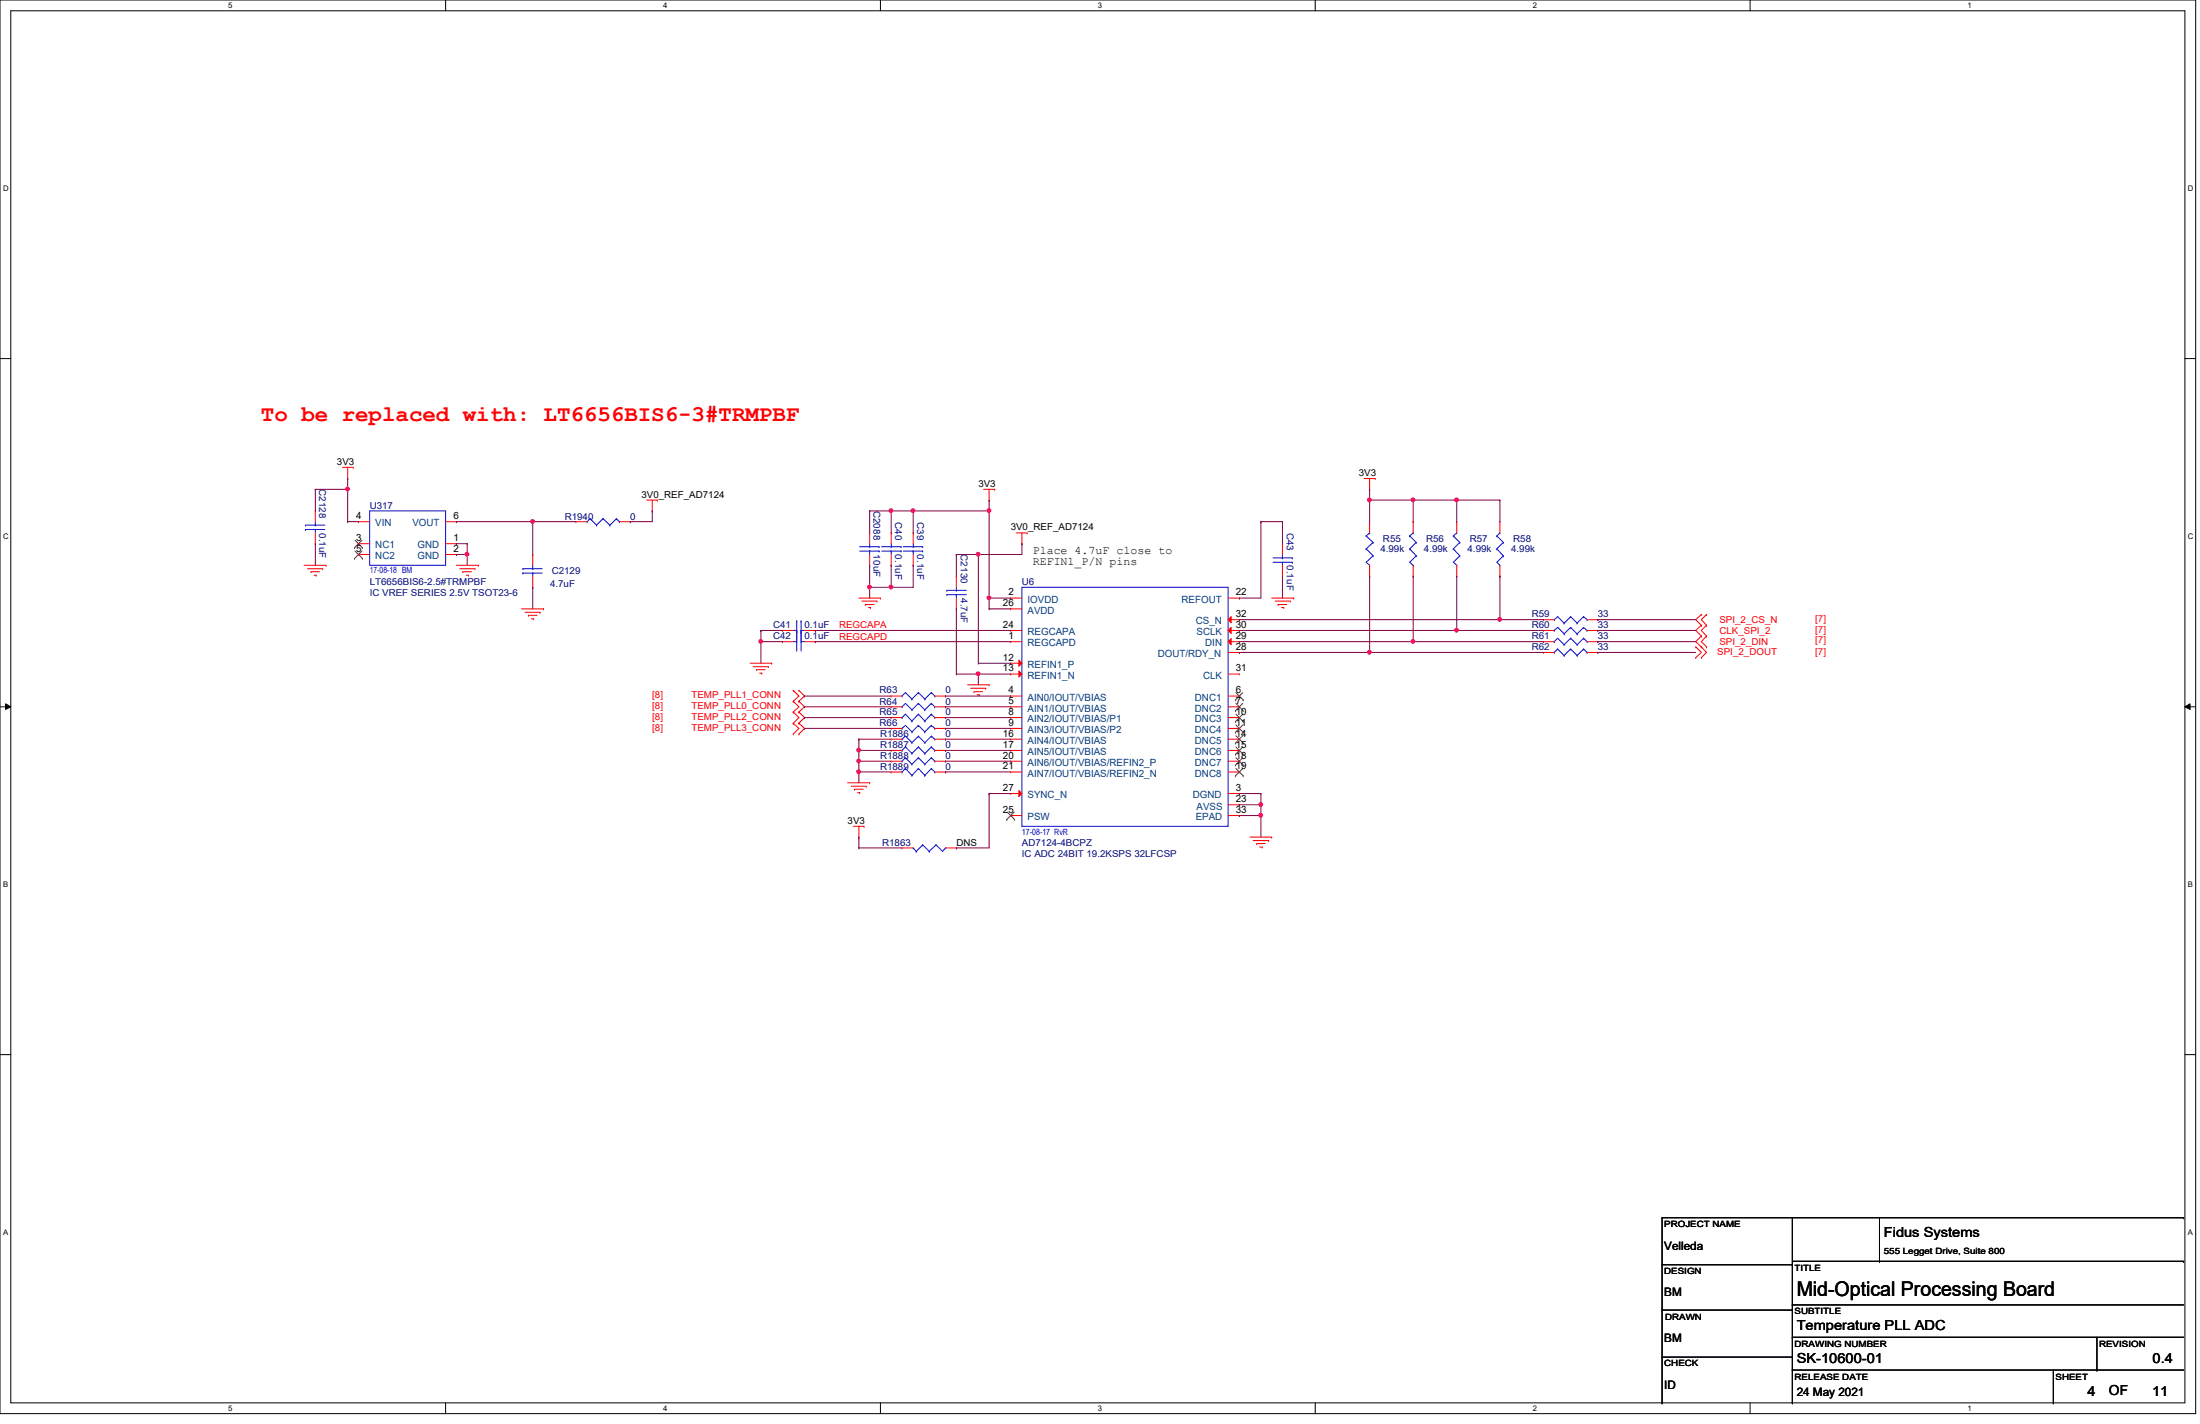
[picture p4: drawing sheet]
<svg xmlns="http://www.w3.org/2000/svg" width="432mm" height="279mm" viewBox="0 0 432 279" stroke-linecap="round" stroke-linejoin="round" font-family="sans-serif">
<path d="M0 0h431v277.4h-431zM2.1 2.1h426.7v273.2h-426.7z" fill="none" stroke="#000" stroke-width=".2"/>
<g fill="#fff">
<path d="M44.8 .3h.8v1.6h-.8z"/>
<path d="M44.8 275.5h.8v1.6h-.8z"/>
</g>
<path d="M87.5 0v2.1M87.5 275.3v2.1" fill="none" stroke="#000" stroke-width=".2"/>
<g fill="#fff">
<path d="M130.1 .3h.8v1.6h-.8z"/>
<path d="M130.1 275.5h.8v1.6h-.8z"/>
</g>
<path d="M172.8 0v2.1M172.8 275.3v2.1" fill="none" stroke="#000" stroke-width=".2"/>
<g fill="#fff">
<path d="M215.5 .3h.7v1.6h-.7z"/>
<path d="M215.5 275.5h.7v1.6h-.7z"/>
</g>
<path d="M258.1 0v2.1M258.1 275.3v2.1" fill="none" stroke="#000" stroke-width=".2"/>
<g fill="#fff">
<path d="M300.8 .3h.8v1.6h-.8z"/>
<path d="M300.8 275.5h.8v1.6h-.8z"/>
</g>
<path d="M343.5 0v2.1M343.5 275.3v2.1" fill="none" stroke="#000" stroke-width=".2"/>
<g fill="#fff">
<path d="M386.2 .3h.7v1.6h-.7z"/>
<path d="M386.2 275.5h.7v1.6h-.7z"/>
<path d="M.6 36.2h1v1.6h-1z"/>
<path d="M429.4 36.2h1v1.6h-1z"/>
<path d="M.6 104.5h1v1.6h-1z"/>
<path d="M429.4 104.5h1v1.6h-1z"/>
</g>
<path d="M0 70.4h2.1M428.8 70.4h2.2" fill="none" stroke="#000" stroke-width=".2"/>
<g fill="#fff">
<path d="M.6 172.8h.9v1.6h-.9z"/>
<path d="M429.4 172.8h1v1.6h-1z"/>
</g>
<path d="M0 138.7h2.1M1.1 138.1l1 .6-1 .5zM428.8 138.7l1.1-.6v1.1zM428.8 138.7h2.2" fill="none" stroke="#000" stroke-width=".2"/>
<path d="M1.1 138.1l1 .6-1 .5zM428.8 138.7l1.1-.6v1.1z" fill="#000"/>
<g fill="#fff">
<path d="M.6 241h.9v1.7h-.9z"/>
<path d="M429.4 241h1v1.7h-1z"/>
</g>
<g fill="none" stroke="#000" stroke-width=".2">
<path d="M0 206.9h2.1M428.8 206.9h2.2M351.8 238.9v36.4M368.9 238.9v8.6M428.6 238.9h.1M428.6 238.9h-102.4v36.4M326.2 257h25.6M326.2 248.2h25.6M351.8 257h.1M351.8 248.2h.1M351.8 256h.1M351.8 247.5h76.8"/>
<path d="M351.8 256h76.8M368.9 247.5h.1M428.6 247.5h.1M326.2 275.3h.1M326.2 266.3h25.6M351.8 266.3h.1M351.8 275.3h.1M351.8 268.8h.1M351.8 262.4h.1M351.8 268.8h76.8M351.8 262.4h76.8M403 275.3h.1"/>
<path d="M403 268.8v6.5M411.6 268.8h.1M411.6 262.4v6.4"/>
</g>
<g fill="none" stroke="#f00" stroke-width=".2">
<path d="M67.2 91.7h2.1M68.2 93.9h.1M68.2 91.7v2.2M69.3 91.7h.1M126.9 98.1h2.1M128 98.1v2.1M129 98.1h.1M193 96h2.2M194.1 98.1h.1M194.1 96v2.1M195.2 96h.1M267.7 93.9h2.2"/>
<path d="M268.8 96h.1M268.8 93.9v2.1M269.9 93.9h.1M59.7 110.9h4.3M60.4 111.6h2.9M61 112.2h.1M61 112.2h1.7M61.6 112.9h.5M61.9 106.7h.1M61.9 100.2h.1M61.9 100.2v2.2M61.9 104.6v2.1"/>
<path d="M62.1 112.9h.1M63.3 111.6h.1M64 110.9h.1M89.6 110.9h4.3M90.3 111.6h2.9M90.8 112.2h.1M90.8 112.2h1.7M91.5 112.9h.4M91.9 112.9h.1M93.2 111.6h.1M93.9 110.9h.1M102.4 119.5h4.3"/>
<path d="M104.6 115.2h.1M104.6 108.8h.1M104.6 108.8v2.1M104.6 113v2.2M106.7 119.5h.1M128 100.2h.1M168.6 117.3h4.2M169.2 117.9h2.9M169.8 118.6h.1M169.8 118.6h1.7M170.4 119.2h.5M170.9 119.2h.1"/>
<path d="M172.1 117.9h.1M172.8 117.3h.1M198.4 117.3h.1M198.4 117.3h2.2M199.5 104.6h2.1M200.6 106.7h.1M200.6 104.6v2.1M201.6 104.6h.1M249.6 117.3h4.3M250.3 117.9h2.9M250.9 118.6h.1M250.9 118.6h1.7"/>
<path d="M251.5 119.2h.5M252 119.2h.1M253.2 117.9h.1M253.9 117.3h.1M103 120.1h3M103.7 120.7h.1M103.7 120.7h1.7M104.3 121.4h.4M104.7 121.4h.1M106 120.1h.1M147.2 130.1h4.3M147.8 130.8h3"/>
<path d="M148.5 131.4h.1M148.5 131.4h1.7M149.1 132.1h.4M149.5 132.1h.1M150.8 130.8h.1M151.5 130.1h.1M155.7 135.5h.1M155.7 137.6h.1M155.7 139.7h.1M155.7 135.5l1.1 1.1-1.1 1M155.7 137.6l1.1 1.1-1.1 1M155.7 139.7l1.1 1.1-1.1 1.1"/>
<path d="M156.8 137.6h.1M156.8 135.5h.1M156.8 139.7h.1M156.8 135.5l1.1 1.1-1.1 1M156.8 137.6l1.1 1.1-1.1 1M156.8 139.7l1.1 1.1-1.1 1.1M189.9 134.4h4.2M190.5 135h3M191.2 135.7h.1M191.2 135.7h1.7M191.8 136.3h.4M192.2 136.3h.1"/>
<path d="M193.5 135h.1M194.1 134.4h.1M198.4 125.9h.1M198.4 136.6h.1M198.4 138.7h.1M198.4 125.9h2.2M198.4 136.6h2.2M198.4 138.7h2.2M332.8 129h.1M332.8 126.9h.1M332.8 126.9l1.1 1.1-1.1 1M333.9 120.6h.1"/>
<path d="M333.9 122.7h.1M333.9 124.8h.1M333.9 126.9h.1M333.9 129h.1M333.9 120.6l-1.1 1 1.1 1.1M333.9 122.7l-1.1 1 1.1 1.1M333.9 124.8l-1.1 1.1 1.1 1M333.9 126.9l1 1.1-1 1M334.9 122.7h.1M334.9 120.6h.1M334.9 124.8h.1M334.9 126.9h.1"/>
<path d="M334.9 120.6l-1 1 1 1.1M334.9 122.7l-1 1 1 1.1M334.9 124.8l-1 1.1 1 1M155.7 141.9h.1M155.7 144h.1M155.7 141.9l1.1 1-1.1 1.1M156.8 141.9h.1M156.8 144h.1M156.8 141.9l1.1 1-1.1 1.1M166.4 153.6h4.3M167 154.3h3M167.7 154.9h.1"/>
<path d="M167.7 154.9h1.7M168.3 155.5h.4M168.7 155.5h.1M170 154.3h.1M170.7 153.6h.1M198.4 140.8h.1M198.4 142.9h.1M198.4 140.8h2.2M198.4 142.9h2.2M167.5 162.1h2.1M168.6 164.3h.1M168.6 162.1v2.2"/>
<path d="M169.6 162.1h.1M245.4 164.3h4.2M246 164.9h3M246.6 165.5h.1M246.6 165.5h1.7M247.2 166.2h.5M247.7 166.2h.1M249 164.9h.1M249.6 164.3h.1"/>
</g>
<g fill="none" stroke="#00f" stroke-width=".2">
<path d="M59.9 103.9h.1M59.9 103h.1M59.9 103.9h3.9M59.9 103h3.9M61.9 103.9h.1M61.9 103h.1M61.9 102.4v.6M61.9 103.9v.7M102.6 112.4h.1M102.6 111.6h.1M102.6 112.4h3.8M102.6 111.6h3.8"/>
<path d="M104.6 112.4h.1M104.6 111.6h.1M104.6 110.9v.7M104.6 112.4v.6M200.6 115.2h40.4v46.9h-40.4z"/>
</g>
<path d="M200 129.5l.6 .6-.6 .6z" fill="#f00"/>
<path d="M198.4 130.1h.1M198.4 130.1h2.2M200 129.5l.6 .6-.6 .6z" fill="none" stroke="#f00" stroke-width=".2"/>
<path d="M200 131.7l.6 .5-.6 .6z" fill="#f00"/>
<g fill="none" stroke="#f00" stroke-width=".2">
<path d="M198.4 119.5h.1M198.4 119.5h2.2M198.4 132.2h.1M198.4 123.7h.1M198.4 132.2h2.2M198.4 123.7h2.2M200 131.7l.6 .5-.6 .6zM198.4 145h.1M198.4 147.2h.1M198.4 149.4h.1M198.4 151.5h.1M198.4 145h2.2"/>
<path d="M198.4 147.2h2.2M198.4 149.4h2.2M198.4 151.5h2.2M198.4 160h.1M198.4 160h2.2"/>
</g>
<path d="M197.7 159.3l1.4 1.5M199.1 159.3l-1.5 1.5M197.6 160.8h.1M199.1 160.8h.1" fill="none" stroke="#804000" stroke-width=".2"/>
<path d="M200 155.1l.6 .6-.6 .6z" fill="#f00"/>
<g fill="none" stroke="#f00" stroke-width=".2">
<path d="M241 117.3h2.2M243.2 117.3h.1M241 136.6h2.2M241 138.7h2.2M241 128h2.2M243.2 136.6h.1M243.2 138.7h.1M243.2 128h.1M198.4 155.7h.1M198.4 155.7h2.2M200 155.1l.6 .6-.6 .6zM241 155.7h2.2"/>
<path d="M241 140.8h2.2M241 142.9h2.2M241 145h2.2M241 147.2h2.2M241 149.4h2.2M241 151.5h2.2M241 157.9h2.2M243.2 155.7h.1M243.2 140.8h.1M243.2 142.9h.1M243.2 145h.1M243.2 147.2h.1"/>
<path d="M243.2 149.4h.1M243.2 151.5h.1M243.2 157.9h.1"/>
</g>
<g fill="none" stroke="#804000" stroke-width=".2">
<path d="M242.5 137.3h.1M242.5 139.4h.1M242.6 135.9l1.4 1.4M242.6 138l1.4 1.4M243.9 135.9l-1.4 1.4M243.9 138l-1.4 1.4M244 137.3h.1M244 139.4h.1M242.5 141.6h.1M242.5 143.7h.1M242.5 145.8h.1M242.5 148h.1"/>
<path d="M242.5 150.1h.1M242.5 152.2h.1M242.6 140.1l1.4 1.5M242.6 142.2l1.4 1.5M242.6 144.4l1.4 1.4M242.6 146.6l1.4 1.4M242.6 148.7l1.4 1.4M242.6 150.8l1.4 1.4M243.9 140.1l-1.4 1.5M243.9 142.2l-1.4 1.5M243.9 144.4l-1.4 1.4M243.9 146.6l-1.4 1.4"/>
<path d="M243.9 148.7l-1.4 1.4M243.9 150.8l-1.4 1.4M244 141.6h.1M244 143.7h.1M244 145.8h.1M244 148h.1M244 150.1h.1M244 152.2h.1"/>
</g>
<path d="M241 125.9l.6-.6v1.2z" fill="#f00"/>
<path d="M241 125.9l.6-.6v1.2zM241 125.9h2.2M243.2 125.9h.1" fill="none" stroke="#f00" stroke-width=".2"/>
<path d="M241 123.7l.6-.6v1.2z" fill="#f00"/>
<path d="M241 123.7l.6-.6v1.2zM241 123.7h2.2M241 132.2h2.2M243.2 123.7h.1M243.2 132.2h.1" fill="none" stroke="#f00" stroke-width=".2"/>
<path d="M241 121.6l.6-.6v1.2z" fill="#f00"/>
<g fill="none" stroke="#f00" stroke-width=".2">
<path d="M70.4 106.7h.1M70.4 102.4h.1M70.4 108.8h.1M70.4 102.4h2.2M70.4 106.7h2.2M70.4 108.8h2.2M87.5 102.4h2.1M87.5 106.7h2.1M87.5 108.8h2.1M89.6 106.7h.1M89.6 108.8h.1M89.6 102.4h.1"/>
<path d="M113 102.4h.1M113 102.4h2.2M121.6 102.4h2.1M123.7 102.4h.1M170.7 104.6h.1M170.7 110.9h.1M170.7 104.6v2.1M170.7 108.8v2.1M174.9 104.6h.1M174.9 110.9h.1M174.9 104.6v2.1M174.9 108.8v2.1"/>
<path d="M179.2 104.6h.1M179.2 110.9h.1M179.2 104.6v2.1M179.2 108.8v2.1M187.7 119.5h.1M187.7 113h.1M187.7 113v2.2M187.7 117.3v2.2M251.7 106.7h.1M251.7 113h.1M251.7 106.7v2.1M251.7 110.9v2.1"/>
<path d="M268.8 102.4h.1M268.8 113h.1M268.8 102.4v2.2M268.8 110.9v2.1M277.4 102.4h.1M277.4 113h.1M277.4 102.4v2.2M277.4 110.9v2.1M285.9 102.4h.1M285.9 113h.1M285.9 102.4v2.2M285.9 110.9v2.1"/>
<path d="M294.4 102.4h.1M294.4 113h.1M294.4 102.4v2.2M294.4 110.9v2.1M153.6 125.9h.1M153.6 123.7h.1M153.6 123.7h2.1M153.6 125.9h2.1M157.9 123.7h2.1M157.9 125.9h2.1M160 125.9h.1M160 123.7h.1"/>
<path d="M174.9 138.7h.1M174.9 136.6h.1M174.9 138.7h2.1M174.9 136.6h2.1M183.5 138.7h2.1M183.5 136.6h2.1M185.6 138.7h.1M185.6 136.6h.1M241 121.6l.6-.6v1.2zM241 121.6h2.2M243.2 121.6h.1M302.9 123.7h.1"/>
<path d="M302.9 125.9h.1M302.9 121.6h.1M302.9 128h.1M302.9 121.6h2.2M302.9 123.7h2.2M302.9 125.9h2.2M302.9 128h2.2M311.5 121.6h2.1M311.5 123.7h2.1M311.5 125.9h2.1M311.5 128h2.1M313.6 123.7h.1"/>
<path d="M313.6 125.9h.1M313.6 121.6h.1M313.6 128h.1M174.9 151.5h.1M174.9 147.2h.1M174.9 142.9h.1M174.9 140.8h.1M174.9 149.4h.1M174.9 145h.1M174.9 151.5h2.1M174.9 147.2h2.1M174.9 142.9h2.1"/>
<path d="M174.9 140.8h2.1M174.9 149.4h2.1M174.9 145h2.1M183.5 151.5h2.1M183.5 147.2h2.1M183.5 142.9h2.1M183.5 140.8h2.1M183.5 149.4h2.1M183.5 145h2.1M185.6 151.5h.1M185.6 147.2h.1M185.6 142.9h.1"/>
<path d="M185.6 140.8h.1M185.6 149.4h.1M185.6 145h.1M177 166.4h.1M177 166.4h2.2M185.6 166.4h2.1M187.7 166.4h.1M241 160h2.2M243.2 160h.1"/>
</g>
<g fill="none" stroke="#00f" stroke-width=".2">
<path d="M72.6 100.2h14.9v10.7h-14.9zM115.2 102.4h.1M115.2 102.4l.6-.6 1.3 1.2M117.1 103h.1M118.4 101.8h.1M118.4 101.8l-1.3 1.2M118.4 101.8l1.3 1.2M119.7 103h.1M121 101.8h.1M121 101.8l.6 .6M121 101.8l-1.3 1.2M121.6 102.4h.1"/>
<path d="M168.7 107.3h3.9M168.7 108.1h3.9M170.7 107.3h.1M170.7 108.1h.1M170.7 106.7v.6M170.7 108.1v.7M172.6 107.3h.1M172.6 108.1h.1M173.1 107.3h3.8M173.1 108.1h3.8M174.9 107.3h.1M174.9 108.1h.1"/>
<path d="M174.9 106.7v.6M174.9 108.1v.7M176.9 107.3h.1M176.9 108.1h.1M177.3 107.3h3.8M177.3 108.1h3.8M179.2 107.3h.1M179.2 108.1h.1M179.2 106.7v.6M179.2 108.1v.7M181.1 107.3h.1M181.1 108.1h.1"/>
<path d="M185.8 116.7h.1M185.8 115.8h.1M185.8 116.7h3.9M185.8 115.8h3.9M187.7 116.7h.1M187.7 115.8h.1M187.7 115.2v.6M187.7 116.7v.6M249.9 109.5h3.8M249.9 110.3h3.8M251.7 109.5h.1M251.7 110.3h.1"/>
<path d="M251.7 108.8v.7M251.7 110.3v.6M253.7 109.5h.1M253.7 110.3h.1M268.1 107.7h.1M268.1 105.2h.1M268.1 107.7l1.4 1.4M268.1 105.2l1.4 1.2M268.8 104.6h.1M268.8 110.9h.1M268.8 104.6l-.7 .6M269.5 109.1h.1"/>
<path d="M269.5 106.4h.1M269.5 109.1l-1.4 1.2 .7 .6M269.5 106.4l-1.4 1.3M276.7 107.7h.1M276.7 105.2h.1M276.7 107.7l1.3 1.4M276.7 105.2l1.3 1.2M277.4 104.6h.1M277.4 110.9h.1M277.4 104.6l-.7 .6M278 109.1h.1M278 106.4h.1"/>
<path d="M278 109.1l-1.3 1.2 .7 .6M278 106.4l-1.3 1.3M285.2 107.7h.1M285.2 105.2h.1M285.2 107.7l1.3 1.4M285.2 105.2l1.3 1.2M285.9 104.6h.1M285.9 110.9h.1M285.9 104.6l-.7 .6M286.5 109.1h.1M286.5 106.4h.1M286.5 109.1l-1.3 1.2 .7 .6"/>
<path d="M286.5 106.4l-1.3 1.3M293.8 107.7h.1M293.8 105.2h.1M293.8 107.7l1.3 1.4M293.8 105.2l1.3 1.2M294.4 104.6h.1M294.4 110.9h.1M294.4 104.6l-.6 .6M295.1 109.1h.1M295.1 106.4h.1M295.1 109.1l-1.3 1.2 .6 .6M295.1 106.4l-1.3 1.3"/>
<path d="M155.7 125.9h.7M155.7 123.7h.7M156.4 125.9h.1M156.4 124h.1M156.4 123.7h.1M156.4 121.8h.1M156.4 121.8v6M157.2 125.9h.1M157.2 124h.1M157.2 123.7h.1M157.2 121.8h.1M157.2 125.9h.7"/>
<path d="M157.2 121.8v6M157.2 123.7h.7M177 138.7h.1M177 136.6h.1M177 138.7l.7-.7 1.3 1.3M177 136.6l.7-.7 1.3 1.3M179 139.3h.1M179 137.2h.1M180.3 138h.1M180.3 135.9h.1M180.3 138l-1.3 1.3M180.3 138l1.2 1.3"/>
<path d="M180.3 135.9l-1.3 1.3M180.3 135.9l1.2 1.3M181.5 139.3h.1M181.5 137.2h.1M182.8 138h.1M182.8 135.9h.1M182.8 138l.7 .7M182.8 138l-1.3 1.3M182.8 135.9l.7 .7M182.8 135.9l-1.3 1.3M183.5 138.7h.1M183.5 136.6h.1"/>
<path d="M305.1 123.7h.1M305.1 125.9h.1M305.1 121.6h.1M305.1 128h.1M305.1 123.7l.6-.6 1.3 1.3M305.1 125.9l.6-.7 1.3 1.3M305.1 121.6l.6-.6 1.3 1.3M305.1 128l.6-.7 1.3 1.3M307 124.4h.1M307 126.5h.1M307 122.3h.1M307 128.6h.1"/>
<path d="M308.3 123.1h.1M308.3 125.2h.1M308.3 121h.1M308.3 127.3h.1M308.3 123.1l-1.3 1.3M308.3 123.1l1.2 1.3M308.3 125.2l-1.3 1.3M308.3 125.2l1.2 1.3M308.3 121l-1.3 1.3M308.3 121l1.2 1.3M308.3 127.3l-1.3 1.3M308.3 127.3l1.2 1.3"/>
<path d="M309.5 124.4h.1M309.5 126.5h.1M309.5 122.3h.1M309.5 128.6h.1M310.8 123.1h.1M310.8 125.2h.1M310.8 121h.1M310.8 127.3h.1M310.8 123.1l.7 .6M310.8 123.1l-1.3 1.3M310.8 125.2l.7 .7M310.8 125.2l-1.3 1.3"/>
<path d="M310.8 121l.7 .6M310.8 121l-1.3 1.3M310.8 127.3l.7 .7M310.8 127.3l-1.3 1.3M311.5 123.7h.1M311.5 125.9h.1M311.5 121.6h.1M311.5 128h.1M177 151.5h.1M177 147.2h.1M177 142.9h.1M177 140.8h.1"/>
<path d="M177 149.4h.1M177 145h.1M177 151.5l.7-.7 1.3 1.3M177 147.2l.7-.6 1.3 1.2M177 142.9l.7-.6 1.3 1.3M177 140.8l.7-.7 1.3 1.4M177 149.4l.7-.7 1.3 1.2M177 145l.7-.6 1.3 1.3M179 152.1h.1M179 147.8h.1M179 143.6h.1M179 141.5h.1"/>
<path d="M179 149.9h.1M179 145.7h.1M180.3 150.8h.1M180.3 146.6h.1M180.3 142.3h.1M180.3 140.1h.1M180.3 148.7h.1M180.3 144.4h.1M180.3 150.8l-1.3 1.3M180.3 150.8l1.2 1.3M180.3 146.6l-1.3 1.2M180.3 146.6l1.2 1.2"/>
<path d="M180.3 142.3l-1.3 1.3M180.3 142.3l1.2 1.3M180.3 140.1l-1.3 1.4M180.3 140.1l1.2 1.4M180.3 148.7l-1.3 1.2M180.3 148.7l1.2 1.2M180.3 144.4l-1.3 1.3M180.3 144.4l1.2 1.3M181.5 152.1h.1M181.5 147.8h.1M181.5 143.6h.1M181.5 141.5h.1"/>
<path d="M181.5 149.9h.1M181.5 145.7h.1M182.8 150.8h.1M182.8 146.6h.1M182.8 142.3h.1M182.8 140.1h.1M182.8 148.7h.1M182.8 144.4h.1M182.8 150.8l.7 .7M182.8 150.8l-1.3 1.3M182.8 146.6l.7 .6M182.8 146.6l-1.3 1.2"/>
<path d="M182.8 142.3l.7 .6M182.8 142.3l-1.3 1.3M182.8 140.1l.7 .7M182.8 140.1l-1.3 1.4M182.8 148.7l.7 .7M182.8 148.7l-1.3 1.2M182.8 144.4l.7 .6M182.8 144.4l-1.3 1.3M183.5 151.5h.1M183.5 147.2h.1M183.5 142.9h.1M183.5 140.8h.1"/>
<path d="M183.5 149.4h.1M183.5 145h.1M179.2 166.4h.1M179.2 166.4l.6 .6M179.8 167h.1M181.1 165.8h.1M181.1 165.8l1.3 1.2M181.1 165.8l-1.3 1.2M182.4 167h.1M183.7 165.8h.1M183.7 165.8l1.3 1.2 .6-.6M183.7 165.8l-1.3 1.2"/>
<path d="M185.6 166.4h.1"/>
</g>
<path d="M69.6 107.4h.1M69.6 109.6h.1M69.7 106l1.4 1.4M69.7 108.1l1.4 1.5M71 106l-1.4 1.4M71 108.1l-1.4 1.5M71.1 107.4h.1M71.1 109.6h.1" fill="none" stroke="#804000" stroke-width=".2"/>
<path d="M268.8 96h.1M268.8 98.1h.1M268.8 96v2.1M268.8 98.1h8.6" fill="none" stroke="#800040" stroke-width=".2"/>
<circle cx="277.3" cy="98.1" r=".38" fill="#f0f"/>
<circle cx="277.3" cy="98.1" r=".38" fill="none" stroke="#f0f" stroke-width=".2"/>
<circle cx="268.8" cy="98.1" r=".38" fill="#f0f"/>
<circle cx="268.8" cy="98.1" r=".38" fill="none" stroke="#f0f" stroke-width=".2"/>
<path d="M268.8 98.1h.1M268.8 98.1v4.3M277.4 98.1h.1M277.4 98.1v4.3M277.4 98.1h17M285.9 98.1h.1M285.9 98.1v4.3" fill="none" stroke="#800040" stroke-width=".2"/>
<circle cx="285.9" cy="98.1" r=".38" fill="#f0f"/>
<circle cx="285.9" cy="98.1" r=".38" fill="none" stroke="#f0f" stroke-width=".2"/>
<path d="M294.4 98.1h.1M294.4 98.1v4.3M268.8 113h.1M268.8 113v15M277.4 113h.1M277.4 113v12.9M285.9 113h.1M285.9 113v10.7M294.4 113h.1M294.4 113v8.6h-51.2M243.2 121.6h.1" fill="none" stroke="#800040" stroke-width=".2"/>
<circle cx="294.3" cy="121.5" r=".38" fill="#f0f"/>
<circle cx="294.3" cy="121.5" r=".38" fill="none" stroke="#f0f" stroke-width=".2"/>
<path d="M243.2 123.7h.1M243.2 123.7h42.7M294.4 121.6h.1M294.4 121.6h8.5M313.6 121.6h.1M313.6 121.6h19.2" fill="none" stroke="#800040" stroke-width=".2"/>
<circle cx="285.9" cy="123.6" r=".38" fill="#f0f"/>
<circle cx="285.9" cy="123.6" r=".38" fill="none" stroke="#f0f" stroke-width=".2"/>
<path d="M243.2 125.9h.1M243.2 125.9h34.2M285.9 123.7h.1M285.9 123.7h17M313.6 123.7h.1M313.6 123.7h19.2" fill="none" stroke="#800040" stroke-width=".2"/>
<circle cx="277.3" cy="125.8" r=".38" fill="#f0f"/>
<circle cx="277.3" cy="125.8" r=".38" fill="none" stroke="#f0f" stroke-width=".2"/>
<path d="M243.2 128h.1M243.2 128h59.7M268.8 128h.1M277.4 125.9h.1M277.4 125.9h25.5M313.6 125.9h.1M313.6 125.9h19.2" fill="none" stroke="#800040" stroke-width=".2"/>
<circle cx="268.8" cy="128" r=".38" fill="#f0f"/>
<circle cx="268.8" cy="128" r=".38" fill="none" stroke="#f0f" stroke-width=".2"/>
<g fill="none" stroke="#800040" stroke-width=".2">
<path d="M179.2 100.2h.1M179.2 100.2v4.4M179.2 100.2h14.9M194.1 119.5h.1M194.1 117.3h.1M194.1 119.5h4.3M194.1 117.3h4.3M194.1 117.3v2.2M243.2 117.3h.1M247.5 102.4h.1M247.5 102.4v14.9h-4.3M247.5 102.4h4.2"/>
<path d="M251.7 102.4h.1M251.7 113h.1M251.7 102.4v4.3M251.7 113v4.3M313.6 128h.1M313.6 128h19.2"/>
</g>
<circle cx="179.2" cy="100.2" r=".38" fill="#f0f"/>
<circle cx="179.2" cy="100.2" r=".38" fill="none" stroke="#f0f" stroke-width=".2"/>
<path d="M194.1 98.1h.1M194.1 98.1v2.1M174.9 100.2h.1M174.9 100.2h4.3" fill="none" stroke="#800040" stroke-width=".2"/>
<circle cx="174.9" cy="100.2" r=".38" fill="#f0f"/>
<circle cx="174.9" cy="100.2" r=".38" fill="none" stroke="#f0f" stroke-width=".2"/>
<path d="M174.9 100.2h.1M174.9 110.9h.1M174.9 100.2v4.4M174.9 110.9v4.3" fill="none" stroke="#800040" stroke-width=".2"/>
<circle cx="174.9" cy="115.2" r=".38" fill="#f0f"/>
<circle cx="174.9" cy="115.2" r=".38" fill="none" stroke="#f0f" stroke-width=".2"/>
<path d="M170.7 115.2h.1M170.7 115.2h4.2M170.7 115.2v2.1M179.2 110.9h.1M179.2 110.9v4.3M149.4 123.7h.1M149.4 123.7h4.2M149.4 123.7v2.2M160 123.7h.1M160 123.7h38.4" fill="none" stroke="#800040" stroke-width=".2"/>
<circle cx="149.3" cy="125.8" r=".38" fill="#f0f"/>
<circle cx="149.3" cy="125.8" r=".38" fill="none" stroke="#f0f" stroke-width=".2"/>
<path d="M149.4 125.9h.1M149.4 125.9h4.2M149.4 125.9v4.2M160 125.9h.1M160 125.9h38.4M243.2 155.7h.1M243.2 157.9h.1M243.2 155.7h4.3M243.2 157.9h4.3M247.5 155.7h.1M247.5 157.9h.1M247.5 155.7v4.3" fill="none" stroke="#800040" stroke-width=".2"/>
<circle cx="247.4" cy="160" r=".38" fill="#f0f"/>
<circle cx="247.4" cy="160" r=".38" fill="none" stroke="#f0f" stroke-width=".2"/>
<circle cx="247.4" cy="157.9" r=".38" fill="#f0f"/>
<circle cx="247.4" cy="157.9" r=".38" fill="none" stroke="#f0f" stroke-width=".2"/>
<g fill="none" stroke="#800040" stroke-width=".2">
<path d="M170.7 100.2h.1M170.7 110.9h.1M170.7 100.2h4.2M170.7 100.2v4.4M170.7 110.9v4.3M174.9 115.2h.1M174.9 115.2h4.3M157.9 136.6h.1M157.9 138.7h.1M157.9 136.6h17M157.9 138.7h17M185.6 136.6h.1"/>
<path d="M185.6 138.7h.1M185.6 136.6h12.8M185.6 138.7h12.8M157.9 140.8h.1M157.9 142.9h.1M157.9 140.8h17M157.9 142.9h17M185.6 140.8h.1M185.6 142.9h.1M185.6 140.8h12.8M185.6 142.9h12.8M243.2 160h.1"/>
<path d="M243.2 160h4.3M247.5 160h.1M247.5 160v4.3"/>
</g>
<circle cx="170.6" cy="115.2" r=".38" fill="#f0f"/>
<circle cx="170.6" cy="115.2" r=".38" fill="none" stroke="#f0f" stroke-width=".2"/>
<path d="M168.6 145h.1M168.6 145v2.2M168.6 145h6.3M194.1 155.7h.1M194.1 155.7v10.7h-6.4M194.1 155.7h4.3M168.6 164.3h.1M168.6 166.4h.1M168.6 164.3v2.1M168.6 166.4h8.4M187.7 166.4h.1" fill="none" stroke="#800040" stroke-width=".2"/>
<circle cx="168.5" cy="147.2" r=".38" fill="#f0f"/>
<circle cx="168.5" cy="147.2" r=".38" fill="none" stroke="#f0f" stroke-width=".2"/>
<path d="M168.6 151.5h.1M168.6 149.4h.1M168.6 151.5h6.3M168.6 151.5v2.1M168.6 149.4h6.3" fill="none" stroke="#800040" stroke-width=".2"/>
<circle cx="168.5" cy="149.3" r=".38" fill="#f0f"/>
<circle cx="168.5" cy="149.3" r=".38" fill="none" stroke="#f0f" stroke-width=".2"/>
<path d="M168.6 149.4h.1M168.6 149.4v2.1" fill="none" stroke="#800040" stroke-width=".2"/>
<circle cx="168.5" cy="151.4" r=".38" fill="#f0f"/>
<circle cx="168.5" cy="151.4" r=".38" fill="none" stroke="#f0f" stroke-width=".2"/>
<g fill="none" stroke="#800040" stroke-width=".2">
<path d="M61.9 96h.1M68.2 93.9h.1M68.2 93.9v2.1h-6.3M168.6 147.2h.1M168.6 147.2h6.3M168.6 147.2v2.2M185.6 145h.1M185.6 147.2h.1M185.6 149.4h.1M185.6 151.5h.1M185.6 147.2h12.8M185.6 145h12.8"/>
<path d="M185.6 149.4h12.8M185.6 151.5h12.8"/>
</g>
<circle cx="68.2" cy="96" r=".38" fill="#f0f"/>
<circle cx="68.2" cy="96" r=".38" fill="none" stroke="#f0f" stroke-width=".2"/>
<g fill="none" stroke="#800040" stroke-width=".2">
<path d="M61.9 96h.1M61.9 96v4.2M68.2 96h.1M68.2 96v6.4M61.9 106.7h.1M61.9 106.7v4.2M68.2 102.4h.1M68.2 102.4h2.2M89.6 102.4h.1M89.6 106.7h.1M89.6 108.8h.1M89.6 102.4h15"/>
<path d="M89.6 106.7h2.1M89.6 108.8h2.1M91.7 106.7h.1M91.7 108.8h.1M91.7 106.7v4.2M104.6 102.4h.1M104.6 102.4v6.4"/>
</g>
<circle cx="91.7" cy="108.7" r=".38" fill="#f0f"/>
<circle cx="91.7" cy="108.7" r=".38" fill="none" stroke="#f0f" stroke-width=".2"/>
<path d="M104.6 115.2h.1M104.6 102.4h.1M104.6 115.2v4.3M104.6 102.4h8.4" fill="none" stroke="#800040" stroke-width=".2"/>
<circle cx="104.5" cy="102.3" r=".38" fill="#f0f"/>
<circle cx="104.5" cy="102.3" r=".38" fill="none" stroke="#f0f" stroke-width=".2"/>
<path d="M187.7 119.5h.1M187.7 119.5v12.7M187.7 132.2h.1M187.7 132.2h10.7M192 130.1h.1M192 132.2h.1M192 130.1h6.4M192 132.2v2.2" fill="none" stroke="#800040" stroke-width=".2"/>
<circle cx="192" cy="132.2" r=".38" fill="#f0f"/>
<circle cx="192" cy="132.2" r=".38" fill="none" stroke="#f0f" stroke-width=".2"/>
<path d="M187.7 108.8h.1M187.7 108.8v4.2M187.7 108.8h4.3" fill="none" stroke="#800040" stroke-width=".2"/>
<circle cx="192" cy="108.7" r=".38" fill="#f0f"/>
<circle cx="192" cy="108.7" r=".38" fill="none" stroke="#f0f" stroke-width=".2"/>
<path d="M192 108.8h.1M192 108.8v21.3M194.1 100.2h.1M194.1 100.2v17.1" fill="none" stroke="#800040" stroke-width=".2"/>
<circle cx="194.1" cy="117.3" r=".38" fill="#f0f"/>
<circle cx="194.1" cy="117.3" r=".38" fill="none" stroke="#f0f" stroke-width=".2"/>
<circle cx="194.1" cy="100.2" r=".38" fill="#f0f"/>
<circle cx="194.1" cy="100.2" r=".38" fill="none" stroke="#f0f" stroke-width=".2"/>
<path d="M123.7 102.4h.1M128 100.2h.1M128 100.2v2.2h-4.3M192 108.8h.1M200.6 106.7h.1M200.6 106.7v2.1h-8.6" fill="none" stroke="#800040" stroke-width=".2"/>
<circle cx="277.3" cy="98.1" r=".38" fill="#f0f"/>
<circle cx="277.3" cy="98.1" r=".38" fill="none" stroke="#f0f" stroke-width=".2"/>
<circle cx="268.8" cy="98.1" r=".38" fill="#f0f"/>
<circle cx="268.8" cy="98.1" r=".38" fill="none" stroke="#f0f" stroke-width=".2"/>
<circle cx="285.9" cy="98.1" r=".38" fill="#f0f"/>
<circle cx="285.9" cy="98.1" r=".38" fill="none" stroke="#f0f" stroke-width=".2"/>
<circle cx="294.3" cy="121.5" r=".38" fill="#f0f"/>
<circle cx="294.3" cy="121.5" r=".38" fill="none" stroke="#f0f" stroke-width=".2"/>
<circle cx="285.9" cy="123.6" r=".38" fill="#f0f"/>
<circle cx="285.9" cy="123.6" r=".38" fill="none" stroke="#f0f" stroke-width=".2"/>
<circle cx="277.3" cy="125.8" r=".38" fill="#f0f"/>
<circle cx="277.3" cy="125.8" r=".38" fill="none" stroke="#f0f" stroke-width=".2"/>
<circle cx="268.8" cy="128" r=".38" fill="#f0f"/>
<circle cx="268.8" cy="128" r=".38" fill="none" stroke="#f0f" stroke-width=".2"/>
<circle cx="179.2" cy="100.2" r=".38" fill="#f0f"/>
<circle cx="179.2" cy="100.2" r=".38" fill="none" stroke="#f0f" stroke-width=".2"/>
<circle cx="174.9" cy="100.2" r=".38" fill="#f0f"/>
<circle cx="174.9" cy="100.2" r=".38" fill="none" stroke="#f0f" stroke-width=".2"/>
<circle cx="174.9" cy="115.2" r=".38" fill="#f0f"/>
<circle cx="174.9" cy="115.2" r=".38" fill="none" stroke="#f0f" stroke-width=".2"/>
<circle cx="149.3" cy="125.8" r=".38" fill="#f0f"/>
<circle cx="149.3" cy="125.8" r=".38" fill="none" stroke="#f0f" stroke-width=".2"/>
<circle cx="247.4" cy="160" r=".38" fill="#f0f"/>
<circle cx="247.4" cy="160" r=".38" fill="none" stroke="#f0f" stroke-width=".2"/>
<circle cx="247.4" cy="157.9" r=".38" fill="#f0f"/>
<circle cx="247.4" cy="157.9" r=".38" fill="none" stroke="#f0f" stroke-width=".2"/>
<circle cx="170.6" cy="115.2" r=".38" fill="#f0f"/>
<circle cx="170.6" cy="115.2" r=".38" fill="none" stroke="#f0f" stroke-width=".2"/>
<circle cx="168.5" cy="147.2" r=".38" fill="#f0f"/>
<circle cx="168.5" cy="147.2" r=".38" fill="none" stroke="#f0f" stroke-width=".2"/>
<circle cx="168.5" cy="149.3" r=".38" fill="#f0f"/>
<circle cx="168.5" cy="149.3" r=".38" fill="none" stroke="#f0f" stroke-width=".2"/>
<circle cx="168.5" cy="151.4" r=".38" fill="#f0f"/>
<circle cx="168.5" cy="151.4" r=".38" fill="none" stroke="#f0f" stroke-width=".2"/>
<circle cx="68.2" cy="96" r=".38" fill="#f0f"/>
<circle cx="68.2" cy="96" r=".38" fill="none" stroke="#f0f" stroke-width=".2"/>
<circle cx="91.7" cy="108.7" r=".38" fill="#f0f"/>
<circle cx="91.7" cy="108.7" r=".38" fill="none" stroke="#f0f" stroke-width=".2"/>
<circle cx="104.5" cy="102.3" r=".38" fill="#f0f"/>
<circle cx="104.5" cy="102.3" r=".38" fill="none" stroke="#f0f" stroke-width=".2"/>
<circle cx="192" cy="132.2" r=".38" fill="#f0f"/>
<circle cx="192" cy="132.2" r=".38" fill="none" stroke="#f0f" stroke-width=".2"/>
<circle cx="192" cy="108.7" r=".38" fill="#f0f"/>
<circle cx="192" cy="108.7" r=".38" fill="none" stroke="#f0f" stroke-width=".2"/>
<circle cx="194.1" cy="117.3" r=".38" fill="#f0f"/>
<circle cx="194.1" cy="117.3" r=".38" fill="none" stroke="#f0f" stroke-width=".2"/>
<circle cx="194.1" cy="100.2" r=".38" fill="#f0f"/>
<circle cx="194.1" cy="100.2" r=".38" fill="none" stroke="#f0f" stroke-width=".2"/>
<text font-size="4.4" fill="#f00" x="51.2" y="82.6">To be replaced with: LT6656BIS6-3#TRMPBF</text>
<text font-size="4" x="352.6" y="254.3">Mid-Optical Processing Board</text>
<g font-size="2.7">
<text x="369.7" y="242.7">Fidus Systems</text>
<text x="352.6" y="261">Temperature PLL ADC</text>
<text x="352.6" y="267.5">SK-10600-01</text>
<text x="422.5" y="267.5">0.4</text>
<text x="409.7" y="273.8">4</text>
<text x="413.9" y="273.6">OF</text>
<text x="422.4" y="273.8">11</text>
</g>
<g font-size="2.3">
<text x="202.7" y="108.6">Place 4.7uF close to</text>
<text x="202.7" y="110.9">REFIN1_P/N pins</text>
<text x="326.6" y="245.2">Velleda</text>
<text x="326.6" y="254.3">BM</text>
<text x="326.6" y="263.3">BM</text>
<text x="326.6" y="272.5">ID</text>
<text x="352.6" y="274">24 May 2021</text>
</g>
<g font-size="1.9">
<text x="66.1" y="91.3">3V3</text>
<text x="192" y="95.6">3V3</text>
<text x="266.7" y="93.4">3V3</text>
<text x="69.9" y="101.9">4</text>
<text x="89" y="101.9">6</text>
<text x="125.9" y="97.7">3V0_REF_AD7124</text>
<text x="69.9" y="106.2">3</text>
<text x="89" y="106.2">1</text>
<text x="198.4" y="104.1">3V0_REF_AD7124</text>
<text x="69.9" y="108.3">5</text>
<text x="89" y="108.3">2</text>
<text x="196.9" y="119">26</text>
<text x="198" y="116.8">2</text>
<text x="242.6" y="116.8">22</text>
<text x="196.9" y="123.2">24</text>
<text x="198" y="125.4">1</text>
<text x="242.6" y="125.4">29</text>
<text x="242.6" y="123.2">30</text>
<text x="242.6" y="121.1">32</text>
<text x="196.9" y="129.6">12</text>
<text x="196.9" y="131.7">13</text>
<text x="242.6" y="127.5">28</text>
<text x="242.6" y="131.7">31</text>
<text x="198" y="136.1">4</text>
<text x="242.6" y="136.1">6</text>
<text x="198" y="138.2">5</text>
<text x="198" y="140.3">8</text>
<text x="198" y="142.4">9</text>
<text x="242.6" y="138.2">7</text>
<text x="242.6" y="140.3">10</text>
<text x="242.6" y="142.4">11</text>
<text x="196.9" y="144.5">16</text>
<text x="196.9" y="146.7">17</text>
<text x="196.9" y="148.8">20</text>
<text x="242.6" y="144.5">14</text>
<text x="242.6" y="146.7">15</text>
<text x="242.6" y="148.8">18</text>
<text x="196.9" y="151">21</text>
<text x="196.9" y="155.2">27</text>
<text x="242.6" y="155.2">3</text>
<text x="242.6" y="151">19</text>
<text x="166.4" y="161.7">3V3</text>
<text x="196.9" y="159.5">25</text>
<text x="242.6" y="157.4">23</text>
<text x="242.6" y="159.5">33</text>
<text x="187.7" y="165.9">DNS</text>
</g>
<g font-size="1.9" fill="#000080">
<text x="62.7" y="96" transform="rotate(90 62.7 96)">C2128</text>
<text x="72.6" y="99.8">U317</text>
<text x="110.8" y="101.9">R1940</text>
<text x="123.7" y="101.9">0</text>
<text x="171.5" y="100.2" transform="rotate(90 171.5 100.2)">C2088</text>
<text x="62.7" y="104.6" transform="rotate(90 62.7 104.6)">0.1uF</text>
<text x="175.7" y="102.4" transform="rotate(90 175.7 102.4)">C40</text>
<text x="180" y="102.4" transform="rotate(90 180 102.4)">C39</text>
<text x="252.6" y="104.6" transform="rotate(90 252.6 104.6)">C43</text>
<text x="271.4" y="106.3">R55</text>
<text x="279.9" y="106.3">R56</text>
<text x="288.5" y="106.3">R57</text>
<text x="297" y="106.3">R58</text>
<text x="108.3" y="112.6">C2129</text>
<text x="171.5" y="108.8" transform="rotate(90 171.5 108.8)">10uF</text>
<text x="175.7" y="108.8" transform="rotate(90 175.7 108.8)">0.1uF</text>
<text x="180" y="108.8" transform="rotate(90 180 108.8)">0.1uF</text>
<text x="188.6" y="108.8" transform="rotate(90 188.6 108.8)">C2130</text>
<text x="252.6" y="110.9" transform="rotate(90 252.6 110.9)">0.1uF</text>
<text x="270.9" y="108.4">4.99k</text>
<text x="279.5" y="108.4">4.99k</text>
<text x="288" y="108.4">4.99k</text>
<text x="296.6" y="108.4">4.99k</text>
<text x="72.6" y="114.7">LT6656BIS6-2.5#TRMPBF</text>
<text x="72.6" y="116.9">IC VREF SERIES 2.5V TSOT23-6</text>
<text x="108" y="115.1">4.7uF</text>
<text x="188.6" y="117.3" transform="rotate(90 188.6 117.3)">4.7uF</text>
<text x="200.6" y="114.7">U6</text>
<text x="151.7" y="125.4">C42</text>
<text x="151.7" y="123.3">C41</text>
<text x="157.9" y="125.4">0.1uF</text>
<text x="157.9" y="123.3">0.1uF</text>
<text x="300.7" y="123.3">R60</text>
<text x="300.7" y="125.4">R61</text>
<text x="300.7" y="121.2">R59</text>
<text x="313.6" y="123.3">33</text>
<text x="313.6" y="125.4">33</text>
<text x="313.6" y="121.2">33</text>
<text x="300.7" y="127.6">R62</text>
<text x="313.6" y="127.6">33</text>
<text x="172.6" y="136.1">R63</text>
<text x="185.6" y="136.1">0</text>
<text x="172.6" y="138.3">R64</text>
<text x="172.6" y="142.5">R66</text>
<text x="172.6" y="140.4">R65</text>
<text x="185.6" y="138.3">0</text>
<text x="185.6" y="142.5">0</text>
<text x="185.6" y="140.4">0</text>
<text x="172.7" y="146.7">R1887</text>
<text x="172.7" y="148.9">R1888</text>
<text x="172.7" y="144.6">R1886</text>
<text x="185.6" y="146.7">0</text>
<text x="185.6" y="148.9">0</text>
<text x="185.6" y="144.6">0</text>
<text x="172.7" y="151">R1889</text>
<text x="185.6" y="151">0</text>
<text x="173.1" y="165.9">R1863</text>
<text x="200.6" y="165.9">AD7124-4BCPZ</text>
<text x="200.6" y="168.1">IC ADC 24BIT 19.2KSPS 32LFCSP</text>
</g>
<g font-size="1.9" fill="#004080">
<text x="73.7" y="107.6">NC1</text>
<text x="73.7" y="103.3">VIN</text>
<text x="80.9" y="103.3">VOUT</text>
<text x="82" y="107.6">GND</text>
<text x="73.7" y="109.7">NC2</text>
<text x="82" y="109.7">GND</text>
<text x="201.7" y="118.3">IOVDD</text>
<text x="231.9" y="118.3">REFOUT</text>
<text x="201.7" y="124.6">REGCAPA</text>
<text x="201.7" y="120.4">AVDD</text>
<text x="234.7" y="122.5">CS_N</text>
<text x="234.9" y="124.6">SCLK</text>
<text x="201.7" y="126.8">REGCAPD</text>
<text x="201.7" y="131.1">REFIN1_P</text>
<text x="227.2" y="128.9">DOUT/RDY_N</text>
<text x="236.6" y="126.8">DIN</text>
<text x="201.7" y="137.5">AIN0/IOUT/VBIAS</text>
<text x="201.7" y="133.2">REFIN1_N</text>
<text x="234.5" y="137.5">DNC1</text>
<text x="236.1" y="133.2">CLK</text>
<text x="201.7" y="139.6">AIN1/IOUT/VBIAS</text>
<text x="201.7" y="141.7">AIN2/IOUT/VBIAS/P1</text>
<text x="201.7" y="143.8">AIN3/IOUT/VBIAS/P2</text>
<text x="234.5" y="139.6">DNC2</text>
<text x="234.5" y="141.7">DNC3</text>
<text x="234.5" y="143.8">DNC4</text>
<text x="201.7" y="146">AIN4/IOUT/VBIAS</text>
<text x="201.7" y="148.2">AIN5/IOUT/VBIAS</text>
<text x="234.5" y="146">DNC5</text>
<text x="234.5" y="148.2">DNC6</text>
<text x="201.7" y="150.3">AIN6/IOUT/VBIAS/REFIN2_P</text>
<text x="201.7" y="152.4">AIN7/IOUT/VBIAS/REFIN2_N</text>
<text x="234.5" y="150.3">DNC7</text>
<text x="234.5" y="152.4">DNC8</text>
<text x="201.7" y="161">PSW</text>
<text x="201.7" y="156.6">SYNC_N</text>
<text x="234.1" y="156.6">DGND</text>
<text x="234.7" y="161">EPAD</text>
<text x="234.9" y="158.8">AVSS</text>
</g>
<g font-size="1.9" fill="#f00">
<text x="164.7" y="123.3">REGCAPA</text>
<text x="164.7" y="125.5">REGCAPD</text>
<text x="337.5" y="122.3">SPI_2_CS_N</text>
<text x="337.5" y="124.4">CLK_SPI_2</text>
<text x="356.3" y="122">[7]</text>
<text x="356.3" y="124.1">[7]</text>
<text x="337.1" y="128.4">SPI_2_DOUT</text>
<text x="337.5" y="126.5">SPI_2_DIN</text>
<text x="356.3" y="128.4">[7]</text>
<text x="356.3" y="126.2">[7]</text>
<text x="128" y="136.9">[8]</text>
<text x="135.7" y="136.9">TEMP_PLL1_CONN</text>
<text x="128" y="139.1">[8]</text>
<text x="128" y="141.2">[8]</text>
<text x="128" y="143.3">[8]</text>
<text x="135.7" y="139.1">TEMP_PLL0_CONN</text>
<text x="135.7" y="141.2">TEMP_PLL2_CONN</text>
<text x="135.7" y="143.3">TEMP_PLL3_CONN</text>
</g>
<g font-size="1.7" fill="#00f">
<text x="72.6" y="112.5">17-08-18 BM</text>
<text x="200.6" y="163.7">17-08-17 RvR</text>
</g>
<g font-size="1.7">
<text x="326.6" y="240.8">PROJECT NAME</text>
<text x="326.6" y="249.9">DESIGN</text>
<text x="352.2" y="249.3">TITLE</text>
<text x="369.7" y="246.1">555 Legget Drive, Suite 800</text>
<text x="352.2" y="257.8">SUBTITLE</text>
<text x="326.8" y="258.9">DRAWN</text>
<text x="326.6" y="268.1">CHECK</text>
<text x="352.2" y="264.2">DRAWING NUMBER</text>
<text x="412" y="264.2">REVISION</text>
<text x="352.2" y="270.7">RELEASE DATE</text>
<text x="403.4" y="270.7">SHEET</text>
</g>
<g font-size="1.5">
<text x="44.8" y="1.5">5</text>
<text x="130.1" y="1.5">4</text>
<text x="215.5" y="1.5">3</text>
<text x="300.8" y="1.5">2</text>
<text x="386.2" y="1.5">1</text>
<text x=".6" y="37.5">D</text>
<text x="429.4" y="37.5">D</text>
<text x=".6" y="105.7">C</text>
<text x="429.4" y="105.7">C</text>
<text x=".6" y="174.1">B</text>
<text x="429.4" y="174.1">B</text>
<text x=".6" y="242.3">A</text>
<text x="429.4" y="242.3">A</text>
<text x="44.8" y="276.8">5</text>
<text x="130.1" y="276.8">4</text>
<text x="215.5" y="276.8">3</text>
<text x="300.8" y="276.8">2</text>
<text x="386.2" y="276.8">1</text>
</g>
</svg>
